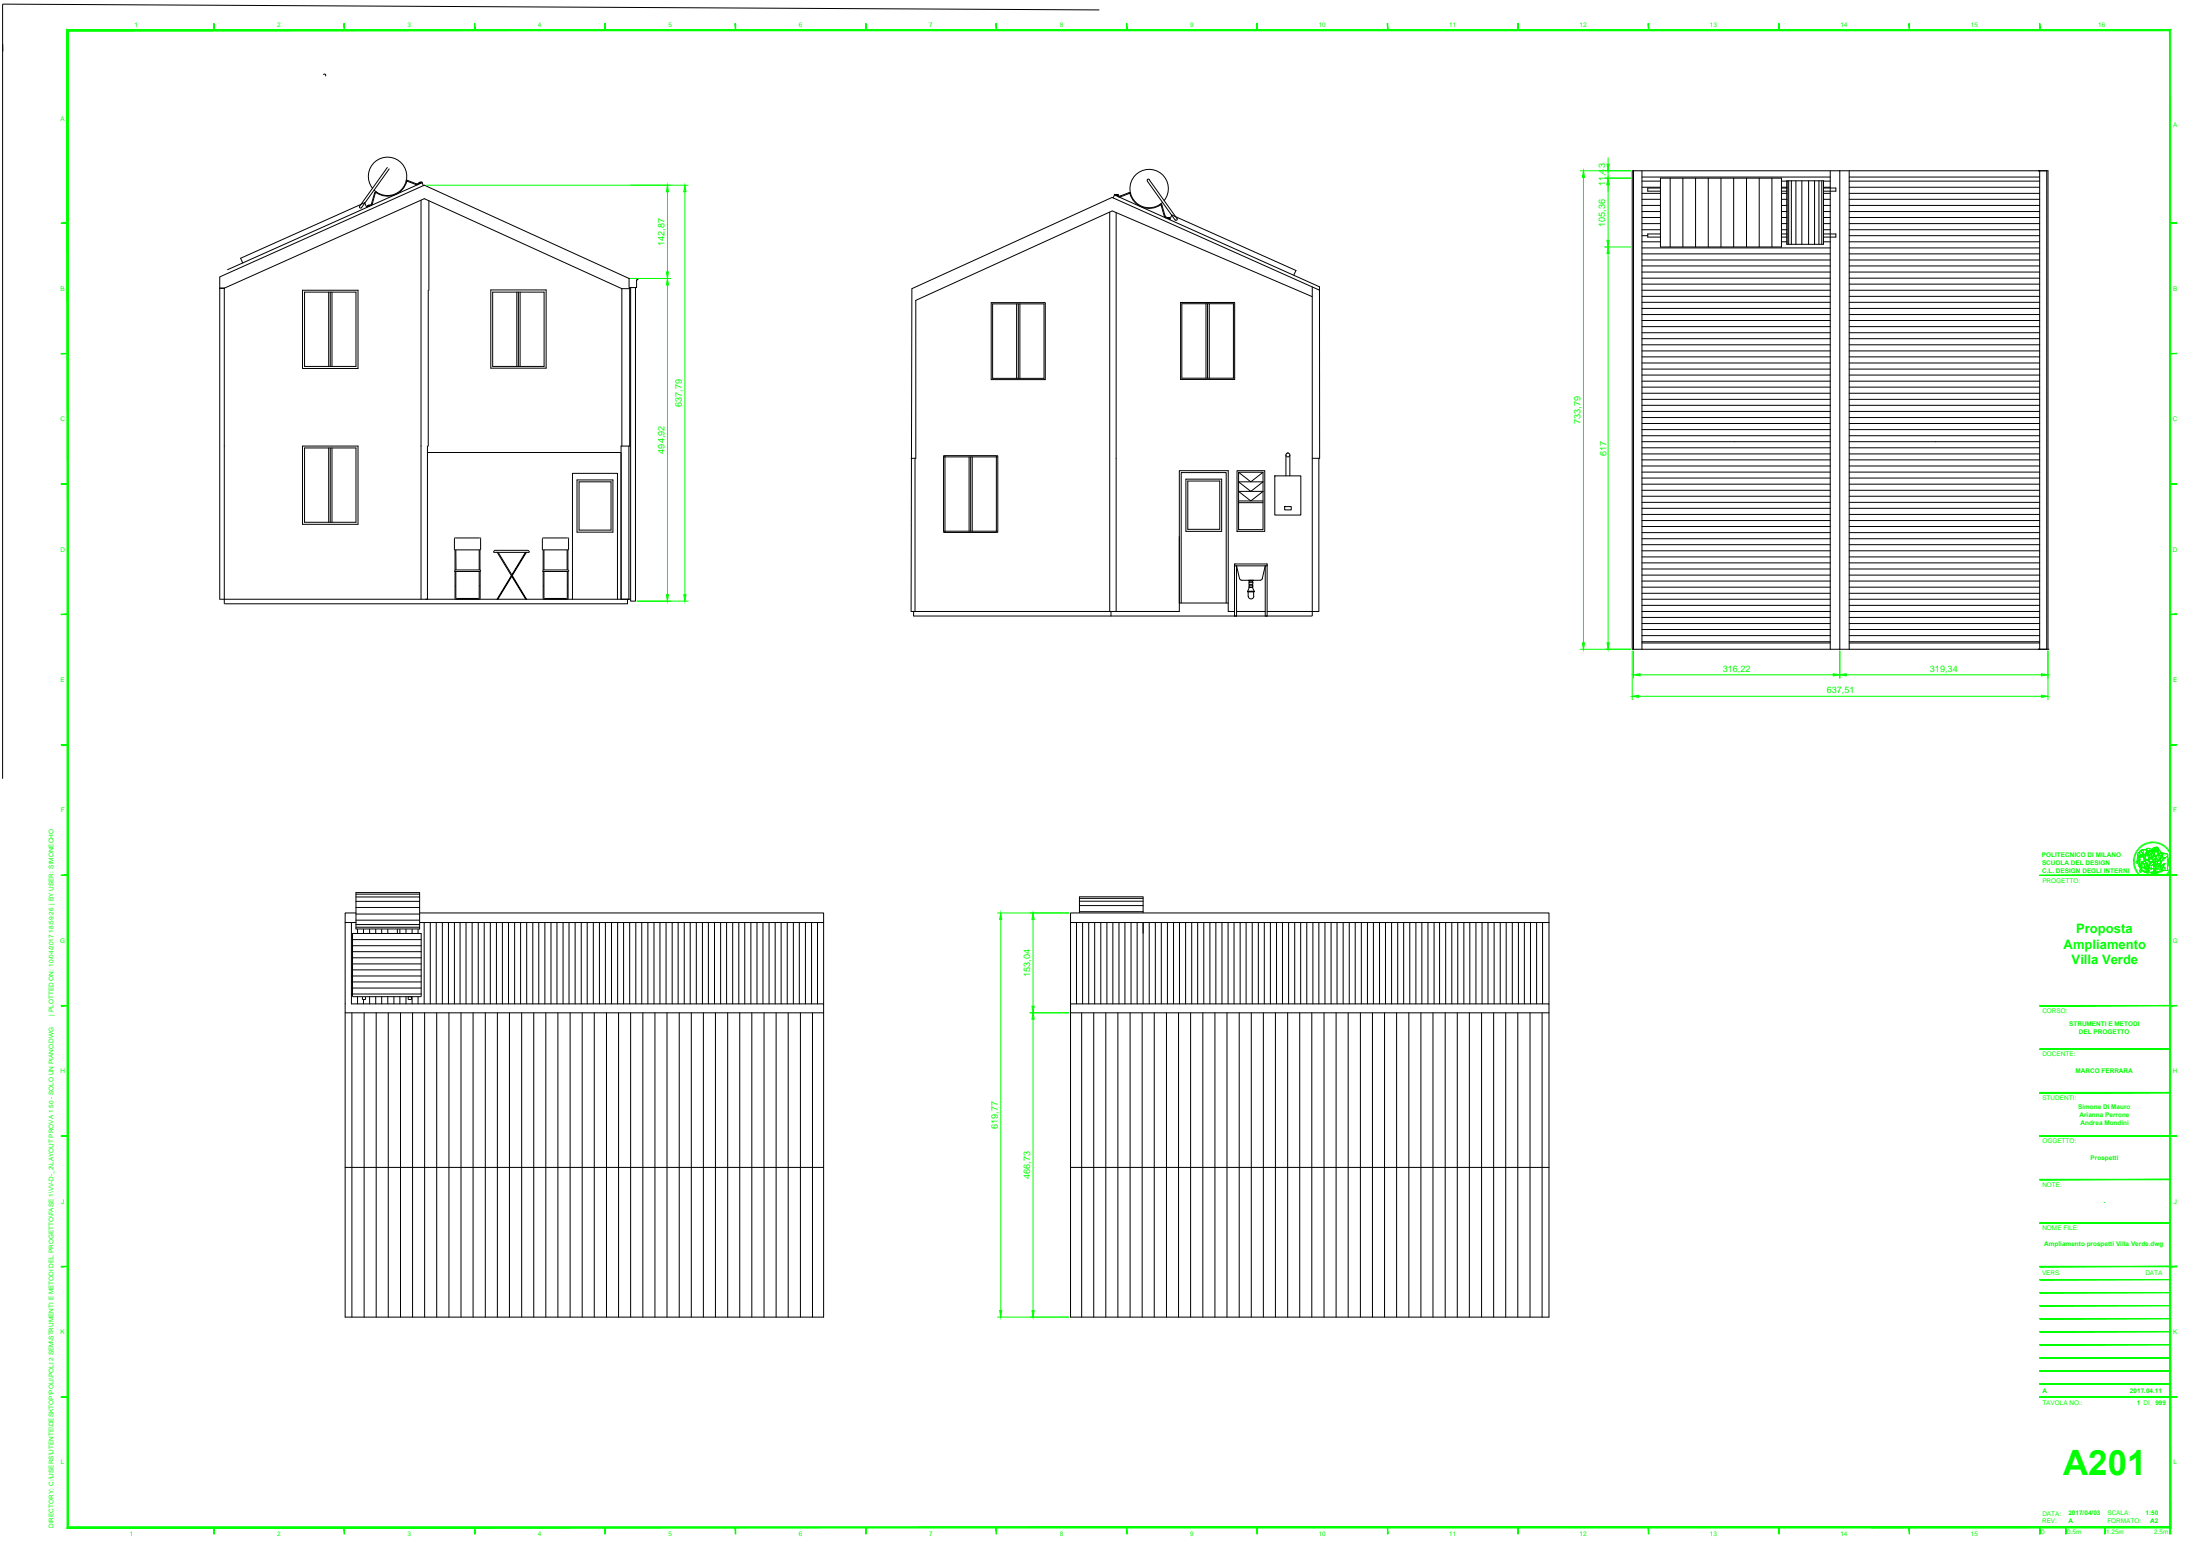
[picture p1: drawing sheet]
<svg xmlns="http://www.w3.org/2000/svg" width="594mm" height="420mm" viewBox="0 0 594 420" stroke-linecap="round" stroke-linejoin="round" font-family="sans-serif">
<!-- layer: G-ANNO-LOGO -->
<g fill="none" stroke="#0f0" stroke-width=".27">
<path d="M576 232.6h.5M576 232.3l.5 .1M576 232.1h.5M576.1 231.8l.4 .1M576.1 231.6l.5 .1M576.1 231.4l.5 .1M576.2 231.1l.5 .1M576.3 230.9l.4 .1M576.4 230.6l.4 .2M576.5 230.4l.4 .2M576.5 232.8h-.5M576.5 233.1h-.5"/>
<path d="M576.5 233.3l-.5 .1M576.5 233.5l-.4 .1M576.6 230.2l.4 .2M576.6 233.7l-.5 .1M576.7 233.9l-.5 .2M576.7 230l.4 .2M576.7 234.2l-.4 .1M576.8 234.4l-.4 .1M576.8 229.7l.4 .3M576.9 234.6l-.5 .2M576.9 233.1l.3 .1M576.9 229.5l.4 .3"/>
<path d="M577 234.8l-.4 .2M577 233h.1M577 233l-.1 .1M577.1 235l-.4 .3M577.1 229.3l.4 .3M577.2 231.7h.1M577.2 231.7l-.1 .6-.4 .5 .2 .3M577.2 233.1v.1M577.2 235.2l-.4 .3M577.2 233.2l.3 .1M577.2 230.8l.1 .1M577.2 233.1h.1"/>
<path d="M577.3 229.1l.3 .3M577.3 233l-.1 .1M577.3 230.9l.1 .3M577.3 230.9l.7 .1M577.3 230.9h.1M577.3 235.4l-.4 .3M577.4 231.9l-.2 1.2M577.4 231.2l-.2 .5M577.4 231.9l-.1 1.1M577.4 231.2l.1 .1M577.4 229l.4 .2M577.5 231.3h.1"/>
<path d="M577.5 231.3l-.5 1.7M577.5 233.3h.2M577.5 235.6l-.4 .3M577.6 231.3l-.2 .6M577.6 231.3h.1M577.6 228.7l.3 .4M577.6 235.8l-.4 .3M577.6 231.3l.3 .1M577.7 233.3l-.3 .5 .2 .1 .2-.1M577.7 233.3h.1M577.8 233.1v.2M577.8 230.1l-.6 .5v.2"/>
<path d="M577.8 230.1h.1M577.8 230.1a.71 .71 0 0 0 .8 .8M577.8 233v.3h-.3M577.8 233.8h.1M577.8 235.9l-.4 .4M577.8 232.9v.2M577.8 233.8l.1 .3M577.8 228.6l.3 .4M577.8 232.9v.1M577.8 232.5v.4M577.8 233.3l.3 .1M577.8 233.3h.1"/>
<path d="M577.8 232.5v.8M577.9 234.1l.3 .2 .9-.1M577.9 234.1l.1 .4M577.9 234.1h.1M577.9 231.4l-.1 1.1M577.9 231.4h.1M577.9 236.1l-.3 .3M578 228.4l.3 .4M578 234.5l-.2 .7 .2 .4 .1-.3M578 234.5h.1M578 234.5l.6 .5 .9 .4M578 235.3h.1"/>
<path d="M578.1 236.3l-.3 .3M578.1 233.4h.1M578.1 233.5l.2 .2M578.1 233.5h.1M578.1 233.4l.1 .1M578.2 228.3l.3 .4M578.3 233.7l-.5 .1M578.3 233.7h.1M578.3 233.7l.3 .3M578.3 236.4l-.3 .4M578.4 233.1h.1M578.4 233.1l-.2 .4"/>
<path d="M578.4 228.1l.2 .4M578.4 236.5l-.3 .4M578.5 235.1l.9 .5M578.5 235.1l-.2-.1-.3 .3M578.5 233l.1 .1M578.6 233.1h-.2M578.6 233.1l.5 .4M578.6 233.1h.1M578.6 228l.3 .4M578.6 230.9l-.3 .3-.3-.2M578.6 230.9h.1M578.6 236.7l-.3 .4"/>
<path d="M578.7 230.9v.4M578.7 230.9h.1M578.7 230.8v.1M578.7 231.3l.4 .8v.4M578.7 230.3v.5M578.7 231.3l-.8 .1M578.7 231.3h.1M578.8 231.6h.1M578.8 231.6l.2 1M578.8 227.9l.3 .4M578.8 236.8l-.2 .4M579 229.6l-.3 .7"/>
<path d="M579 227.8l.2 .4M579 236.9l-.2 .4M579.1 234.2l.1 .4M579.1 234.2h.1M579.1 233.5h.1M579.1 232.5l-.5 .1a.29 .29 0 0 0-.3 .2 .29 .29 0 0 0 .1 .3M579.1 232.5h.1M579.1 233.5v.7M579.1 230.8h.1M579.1 229.4a1.29 1.29 0 0 0-1.3 .7M579.2 229.4a.55 .55 0 0 0-.8 .2 .55 .55 0 0 0 .2 .7h.1M579.2 229.4l.2 .1"/>
<path d="M579.2 234.6l.1 .3M579.2 229.4h.1M579.2 237l-.2 .5M579.3 227.6l.1 .5M579.4 230.7v.2M579.4 230.9l.6 .2M579.4 230.7l-.3 .1M579.4 234.9h-.1M579.4 229.5h.1M579.4 232.3h.1M579.4 232.9l.5 .4-.3 .4M579.4 232.9l-.3 .6"/>
<path d="M579.4 232.9h.1M579.4 237.1l-.2 .4M579.4 232.3v.3l-.3-.1M579.4 229.5l.3 .2M579.5 234.8h.1M579.5 227.6l.2 .4M579.5 234.8l.1 .2M579.5 234.8l-.2 .1M579.5 235.4h.1M579.5 235.4l.3 .2M579.5 230.6l-.1 .1M579.6 229.3l-.2 .2"/>
<path d="M579.6 234.6h.1M579.6 229.3h.1M579.6 234.6l.1 .2M579.6 234.6l.1 .4M579.6 230.1h.1M579.6 233.7l-.2 .5 .4 .3M579.6 230.1a1.37 1.37 0 0 0 .2 2.1M579.6 233.7l.3 .1M579.6 235h.1M579.7 229.7h.1M579.7 229.7l-.1 .4M579.7 233.7l.2 .1"/>
<path d="M579.7 233.7h.1M579.7 229.7l.2 .1M579.7 237.2l-.2 .5M579.7 234.8l.1 .1M579.7 234.8v.1M579.7 227.5l.2 .4M579.7 234.9h.1M579.8 229.2l-.2 .1M579.8 232.2l-.4 .1M579.8 232.2h.1M579.8 232.2l.4 .1M579.8 234.5h.1"/>
<path d="M579.8 234.5l.1 .3-.2-.2 .1 .3M579.9 230.5l-.4 .1M579.9 230.5h.1M579.9 230.5l.2 .2M579.9 233.8h.1M579.9 233.8l.3 1.2M579.9 237.3l-.2 .5M579.9 229.8h.2M580 231.1h.1M580 230.3h.1M580 230.3l-.1 .2M580 232.8l-.6 .1"/>
<path d="M580 230.3l-.2 .1M580 227.4l.1 .5M580 230.1h.1M580 230.1v.2M580 230.1h-.4M580.1 230.7l-.3 .1 .2 .3M580.1 230.7h.4l-.2 .1-.1 .4-.2-.1M580.1 230.7h.1M580.1 232.6l.5 .3M580.1 237.3l-.1 .5M580.1 232.3h.1M580.2 230.7h.1"/>
<path d="M580.2 230.7l-.2 .1M580.2 234.2l.6 .5M580.2 232.3l.1 .2M580.2 229.1l-.4 .1M580.2 229.1l.4 .1M580.2 229.8h-.1M580.2 232.4l.1 .1M580.2 232.9l.1 .7M580.2 232.3h.1M580.2 235l-.3 .4h-.4M580.2 235h.1a.45 .45 0 0 1-.1 .7 .45 .45 0 0 1-.6-.1h-.2M580.2 235h.1"/>
<path d="M580.2 234.2h.1M580.2 232.1v.2M580.2 232.1h.1M580.2 232.4l.3 .4M580.2 229.7l-.1 .1M580.2 227.3l.1 .5M580.3 233.6h.1M580.3 233.6l-.4 .2M580.3 237.4l-.1 .5M580.3 232.5l.2 .2M580.4 232.6l.1 .1M580.4 230v.1"/>
<path d="M580.4 229.6l-.2 .2M580.4 229.6l-.2 .1M580.4 232l-.2 .4M580.4 232l-.2 .1M580.4 229.8h.1M580.5 231.4l.9 .1M580.5 233.8l-.3 .4M580.5 233.8h.1M580.5 231.4l.1 .1M580.5 229.5h.1M580.5 229.5l-.1 .1M580.5 233.7v.7"/>
<path d="M580.5 231.4l-.3 .3-.1 .6M580.5 233.8l-.4 .5M580.5 227.3v.5M580.5 231.4l-.4 .9M580.5 229.8h.1M580.5 229.5l.2 .1M580.5 231.2v.2M580.5 231.2h.1M580.5 230l-.2 .2-.3-.1M580.5 234.4h.1M580.5 230h.1M580.5 237.5l-.1 .4"/>
<path d="M580.5 232.7v.1M580.5 232.8h.1M580.5 232.8l.1 .2M580.5 233.4v.4M580.5 232.8l.1 .1M580.5 231.1v.1M580.6 233l-.1 .8M580.6 232.9l.5 .1M580.6 231.5h.4M580.6 230.9l-.1 .2M580.6 229.2l.2 .1M580.6 231.1l-.1 .3"/>
<path d="M580.6 229.6h.1M580.6 232.8l.1 .2M580.6 233v.1M580.6 233.1h.1M580.6 233.1l-.3 .5M580.7 233l.3 .1M580.7 229.6h.1M580.7 229.6l-.2 .4M580.7 233h.3M580.7 227.3l.1 .4M580.8 237.5l-.1 .5M580.8 234.7h.1"/>
<path d="M580.8 235.6h.1M580.8 230.5l-.2 .4M580.8 229.3l.1 .3M580.8 235.6l.8 .2M580.8 235.6v.2l.8 .2M580.8 232.8h-.3M580.9 229.6h-.2M580.9 232.7l-.4 .1M580.9 229.9h.1M580.9 229.9l.2 .2M581 230.4v1.1M581 230.4l.3 .1"/>
<path d="M581 229.8l-.3 .1h.2M581 230.4l-.2 .1M581 227.2v.5M581 237.5l-.1 .5M581 229.8h.1M581 231.5h.4M581 229.8h.2M581 231.5l.1-.3-.1 .3M581 231.1h.4M581 232.6l-.1 .1M581 232.9h.1M581.1 231.9l.2 .1"/>
<path d="M581.1 233.5l-.3 1.2M581.1 231.9l-.7 .1M581.1 230.1h.2M581.1 230.3l-.1 .1M581.1 232.7h.1M581.1 232.9l-.1 .2M581.1 232.8l.1 .1M581.2 229.5h.1M581.2 232.9l-.2 .1M581.2 229.8h.1M581.2 230.6h.1M581.2 232.5l-.7 .3"/>
<path d="M581.2 229.5l-.2 .3M581.2 230.6h-.1M581.2 230.3h-.1M581.2 232.5l-.2 .1M581.2 227.2v.5M581.2 232.5l.1 .1M581.2 237.5v.5M581.3 232l.3 .4M581.3 229.5l.3 .4M581.3 229.8h.1M581.3 230.3l.1 .1M581.3 232h.1"/>
<path d="M581.3 232l-.7-.1-.4 .4M581.3 230.3h-.2M581.3 229.8v.1M581.3 232l.3 .3M581.3 233.4v.2M581.3 233.4h.1M581.3 230.5h.1M581.3 230.5l.2 .1M581.3 231.5v.5M581.3 232.6l-.1 .3M581.3 233.6h.3M581.3 230.5l.2 .2"/>
<path d="M581.4 229.8h.1M581.4 229.8v.2M581.4 230l-.1 .1M581.4 230h.1M581.4 230.4l.1 .1M581.4 230.4l.2 .2M581.4 230.5v.1M581.4 237.5v.5M581.4 231.1h.1M581.5 229l-.3 .5M581.5 230.5l.1 .1M581.5 231.1v.2"/>
<path d="M581.5 227.2v.5M581.5 230.6l.1 .3M581.5 230.6v.1M581.5 231.3l-.1 .2M581.5 230.8l-.1 .1M581.5 231.3l-.5 .2M581.5 230.7v.1M581.5 231.3h.1M581.5 230.7l.1 .2M581.5 230.7l-.1 .1M581.6 232.3l-.3 .3M581.6 234.5h.1"/>
<path d="M581.6 234.5l-.8 .2M581.6 232.4l-.4 .1M581.6 235.9h.1M581.6 234.5v.5M581.6 231l-.1 .3M581.6 230h-.2M581.6 231.3h.1M581.6 230.6l.1 .4M581.6 230.9v.1M581.6 235.8v.2M581.6 231l-.2 .1M581.6 230.7h.1"/>
<path d="M581.6 229.9h.1M581.6 233.4v.1M581.6 235.3h.1M581.6 233.6h.1M581.6 235.3l-.8 .3M581.6 235.3v.3v-.3M581.6 233.1h.1M581.6 233.1l-.1 .4-.2-.1M581.6 233.6v.3M581.6 235h.1M581.6 233.5v.1M581.6 229h-.1"/>
<path d="M581.6 229h.1M581.6 229h.4M581.6 237.5l.1 .5M581.6 235v.3M581.7 231l-.1 .3M581.7 231l.5 .2M581.7 233.8l-.1 .1M581.7 229.6l.1 .3M581.7 230.5l-.1 .2M581.7 229.8v.7M581.7 229.8h.1M581.7 229.8l-.1 .1"/>
<path d="M581.7 231h.1M581.7 227.2v.5M581.8 233.7l-.2 .8M581.8 233.4l-.2 .1M581.8 231.7l-.2 1M581.8 233.7l-.1 .1M581.8 231.2l.3 .1M581.9 233.4l-.1 .3M581.9 233.4h.1M581.9 232.6h.1M581.9 232.6l-.3 .2v.3M581.9 234.9l.1 .4"/>
<path d="M581.9 234.9l-.3 .4M581.9 237.5v.5M581.9 233h.1M581.9 233l-.3 .1M581.9 234.6l-.3 .4M581.9 233v.4M581.9 234.6h.1M581.9 231.8l-.3 .6M581.9 234.6l.1 .7M581.9 234.6l.2 .9-.2-.6M582 229l-.2 .3 .1 .8 .1-.4M582 229h.1"/>
<path d="M582 229h-.5M582 227.3l-.1 .4M582 235.3h.1M582 229.7h.1M582 234.3l-.1 .3M582 234.3v.3M582.1 229.7l.1 .2M582.1 237.5l.1 .4M582.1 231.3l.1 .4M582.1 231.5l.1 .2M582.2 231.2h.1M582.2 231.2v.3"/>
<path d="M582.2 231.5h.1M582.2 231.7v.1M582.2 231.7l.5 .5M582.2 229.5h.1M582.2 231.2l-.1 .1M582.2 232.6h.1M582.2 232.6l-.3 .4M582.2 235.2l-.6 .1M582.2 235.2l.8 .2M582.2 231.8h.1M582.2 231.8l-.2 .5 .2 .3M582.2 229.9h.1"/>
<path d="M582.2 229.8h.1M582.2 231.8l.5 .4M582.2 227.3v.5M582.3 229.7h.1M582.3 231.1l-.1 .1M582.3 229.7v.1M582.3 234.6l.4 .1M582.3 228.8l-.3 .2M582.3 228.8h.1M582.3 228.8l.5 .2M582.3 237.4l.2 .5M582.4 234.4l-.1 .2"/>
<path d="M582.4 229.2l-.2 .1-.2 .4M582.5 233.3l-.5 .7v.3M582.5 233.8l-.1 .6M582.5 233.3v.5M582.5 233.3h.1M582.5 233.2v.6M582.5 229.6h.1M582.5 227.3l-.1 .5M582.5 233.2h.1M582.5 233.2v.1M582.5 229.6v.1M582.6 229.8h.1"/>
<path d="M582.6 229.1l-.2 .1M582.6 229.8l-.4 .1M582.6 230.2h.1M582.6 229.1h.1M582.6 237.4l.1 .4M582.6 230.2l-.1 .1M582.6 229.8l-.1 .5M582.6 229.1v.1M582.6 230.2v.1M582.6 229.2l.1 .3M582.7 230.2h.1M582.7 230.2l.2 .4"/>
<path d="M582.7 230.2l.3 .4M582.7 227.4l-.1 .5M582.7 232.1v.1M582.7 231.9v.1M582.7 232.1l.1 .1M582.7 230.8h.1M582.7 232.5l-.5 .1M582.7 230.8v.1M582.7 232.5h.1M582.7 229.5l-.1 .3M582.8 232.5l-.3 .7M582.8 229.8l-.3 .5"/>
<path d="M582.8 229l.1 .2M582.8 232.5h.1M582.8 237.3l.1 .5M582.8 230.9h.3M582.8 230.9l-.5 .2M582.8 229.5h.1M582.8 229.5l.6 .5M582.8 234.6l-.1 .1M582.8 230.9l-.6 .2M582.8 232.2h.1M582.8 230.9h.1M582.8 229.7v.1"/>
<path d="M582.8 231.9h-.2M582.9 229.5l.5 .5M582.9 232.1h-.1M582.9 229.3l-.1 .4M582.9 229.2v.1M582.9 229.3l-.1 .2M582.9 230.9l.7 .2M582.9 230.9h.1M582.9 230.9h.3M583 230.6l-.3 .2M583 233.7l-.3 .5 .1 .4M583 233.7h.1"/>
<path d="M583 230.6h.1M583 227.5l-.2 .4M583 237.3l.2 .4M583 235.6l-1.4 .4M583 235.4v.2M583 235.4l-1.4 .4M583.1 233.1h.2M583.1 233.1h.1M583.1 233.1l-.6 .1M583.1 233.1l-.1 .6M583.1 230.9l.5 .3-.3 .6M583.1 232l-.4 .5"/>
<path d="M583.1 232h.1M583.1 232l-.3 .2M583.2 231.9h.1M583.2 231.9l-.1 .1M583.2 230.9l.1 .1M583.2 227.5l-.2 .5M583.2 237.2l.2 .4M583.3 231.8l-.3 .3h-.3M583.3 231v.2a.3 .3 0 0 1 0 .4 .3 .3 0 0 1-.4 0 .42 .42 0 0 0-.3-.7 .42 .42 0 0 0-.4 .6M583.3 231.7h.1M583.3 231.7l-.1 .2M583.3 231l.3 .3"/>
<path d="M583.3 231.8l-.1 .1M583.3 231.8h.1M583.3 231.1h.1M583.3 230.1l.2 .1M583.3 231.7l.2 .1-.1 1.3M583.3 231.7v.1M583.3 233.1h.1M583.3 233.2l-.3 1 .3 .8M583.3 234.1l.2 .3M583.4 233.1l-.1 .1M583.4 233.1h-.1M583.4 230l.1 .2"/>
<path d="M583.4 227.6l-.1 .5M583.4 237.1l.2 .4M583.5 234.5l-.2 .7 .2 .2a.26 .26 0 0 0 .3 0 .26 .26 0 0 0 0-.4M583.5 230.2h.1M583.5 230.2l.2 .2M583.6 233.9h.1M583.6 233.9l-.1 .6M583.6 231.1h.1M583.6 231.3l.7 .4M583.6 231.3l-.3 .4M583.6 231.3h.1M583.6 232.3l.1 .5"/>
<path d="M583.6 237l.2 .4M583.7 230.4l-.7 .2M583.7 230.4h.4M583.7 227.7l-.2 .4M583.8 235h1.7M583.8 235h.1M583.8 236.9l.3 .4M583.9 227.9l-.2 .4M583.9 231.7l-.6 .1M584 234.8l.4 .2M584 236.7l.3 .5M584.1 230.4h.1"/>
<path d="M584.1 230.4l-.5 .7M584.1 230.4h.2M584.1 230.4l-1.1 .2M584.1 227.9l-.3 .5M584.2 233.9l.6 .6M584.2 236.6l.3 .4M584.3 231.7a4.2 4.2 0 0 0-1 2.5l.3-.3M584.3 231.7h.1M584.3 230.4a.67 .67 0 0 0-.4 .8 .67 .67 0 0 0 .7 .5M584.3 230.4l.5 .2M584.3 230.4l.5 .2a.39 .39 0 0 1 .5 .1 .39 .39 0 0 1-.1 .5l-.6 .5M584.3 228.1l-.2 .4"/>
<path d="M584.4 233.2l-.6 1.8M584.4 233.2h.1M584.4 233.2l-.8 .7M584.4 236.5l.3 .4M584.4 231.8l-.2 .7M584.5 234.2l.2 .6 .3 .2M584.5 228.2l-.2 .4M584.6 236.4l.3 .3M584.6 231.7h-.3M584.6 231.7h.1M584.7 233.1l-.3 .1M584.7 230.8l-.2 .1"/>
<path d="M584.7 228.4l-.3 .3M584.7 236.2l.4 .3M584.8 230.6h.1M584.8 230.6a.36 .36 0 0 1 .5 0 .36 .36 0 0 1 0 .5M584.9 228.5l-.3 .4M584.9 236l.3 .4M585.1 235.9l.3 .3M585.1 228.7l-.3 .4M585.2 235.7l.4 .3M585.3 231.1l.2 2a1.81 1.81 0 0 0 0 1.9M585.3 231.1l.2 1.7-.2 1.4M585.3 231.9v2.3"/>
<path d="M585.3 228.9l-.4 .3M585.3 234.2l.2 .8M585.4 235.5l.4 .3M585.5 229.1l-.4 .3M585.5 235.3l.4 .3M585.6 229.3l-.4 .3M585.6 235.1l.4 .2M585.7 234.9l.4 .2M585.8 229.5l-.4 .3M585.8 234.7l.5 .2M585.9 229.7l-.4 .2M585.9 234.5l.4 .2"/>
<path d="M586 234.3l.5 .2M586 229.9l-.4 .2M586.1 234.1l.4 .1M586.1 233.9l.5 .1M586.2 230.1l-.4 .2M586.2 233.6l.4 .1M586.2 233.4l.5 .1M586.3 230.3l-.5 .3M586.3 233.2h.4M586.3 232.8h.5M586.3 232.6h.5M586.3 232.3h.5"/>
<path d="M586.3 232.9l.5 .1M586.4 230.6l-.5 .1M586.5 230.8l-.5 .2M586.6 231l-.5 .2M586.6 231.3l-.5 .1M586.7 231.5l-.5 .1M586.7 232l-.4 .1M586.7 231.8h-.4"/>
</g>
<!-- layer: G-ANNO-TTLB -->
<g fill="#fff" stroke="#fff" stroke-width=".27">
<path d="M568.4 236.4l21.7 3-4.1-3zM568.4 236.4l21.7 3h-21.7z"/>
<path d="M586 226.1h4.1l-4.1 10.3zM590.1 226.1l-4.1 10.3 4.1 3z"/>
</g>
<path d="M568.4 236.4h17.6v-10.3h4.1v13.3h-21.7z" fill="none" stroke="#fff" stroke-width=".27"/>
<g fill="#0f0" stroke="#0f0" stroke-width=".27">
<path d="M586 377.3l1.8-.1zM586 377.2h1.8z"/>
<path d="M550.8 377.2h35.2zM550.8 377.3l35.2-.1z"/>
<path d="M550.8 377.2h35.2zM550.8 377.3l35.2-.1z"/>
<path d="M550.8 373.6h35.2zM550.8 373.7l35.2-.1z"/>
<path d="M550.8 370.1h35.2zM550.8 370.2l35.2-.1z"/>
<path d="M550.8 366.6h35.2zM550.8 366.7l35.2-.1z"/>
<path d="M550.8 363.1h35.2zM550.8 363.1h35.2z"/>
<path d="M550.8 359.6h35.2zM550.8 359.6h35.2z"/>
<path d="M550.8 356h35.2zM550.8 356.1l35.2-.1z"/>
<path d="M550.8 352.5h35.2zM550.8 352.6l35.2-.1z"/>
<path d="M550.8 349h35.2zM550.8 349.1l35.2-.1z"/>
<path d="M550.8 283.4l35.2-.2zM550.8 283.2h35.2z"/>
<path d="M550.8 295.1l35.2-.1zM550.8 295h35.2z"/>
<path d="M550.8 295h35.2zM550.8 295.1l35.2-.1z"/>
<path d="M550.8 306.7h35.2zM550.8 306.8l35.2-.1z"/>
<path d="M550.8 236.4l35.2-.1zM550.8 236.3h35.2z"/>
<path d="M550.8 306.7h35.2zM550.8 306.8l35.2-.1z"/>
<path d="M550.8 318.4h35.2zM550.8 318.6l35.2-.2z"/>
<path d="M550.8 306.7h35.2zM550.8 306.8l35.2-.1z"/>
<path d="M550.8 306.7h35.2zM550.8 306.8l35.2-.1z"/>
<path d="M550.8 271.6l35.2-.1zM550.8 271.5h35.2z"/>
<path d="M550.8 330.2h35.2zM550.8 330.3l35.2-.1z"/>
<path d="M550.8 330.2h35.2zM550.8 330.3l35.2-.1z"/>
<path d="M550.8 345.5h35.2zM550.8 345.6l35.2-.1z"/>
<path d="M550.8 341.9h35.2zM550.8 342.1l35.2-.2z"/>
<path d="M586 377.3l1.8-.1zM586 377.2h1.8z"/>
<path d="M586 342.1l1.8-.2zM586 341.9h1.8z"/>
<path d="M586 377.3l1.8-.1zM586 377.2h1.8z"/>
<path d="M304.2 6.4l.1 1.7zM304.2 6.4l.1 1.7z"/>
<path d="M18.1 8l.4 404.3v-404zM18.1 8l.4 404.3-.4 .3zM18.1 412.6l567.7-.3h-567.3zM18.1 412.6l567.7-.3 .4 .3zM585.8 8.3v404l.4 .3zM585.8 8.3l.4-.3v404.6zM18.5 8.3h567.3l.4-.3zM18.1 8h568.1l-567.7 .3z"/>
<path d="M269 6.4l.1 1.7zM269 6.4l.1 1.7z"/>
<path d="M339.4 6.4l.1 1.7zM339.4 6.4l.1 1.7z"/>
<path d="M374.6 6.4l.2 1.7zM374.6 6.4l.2 1.7z"/>
<path d="M409.9 6.4l.1 1.7zM409.9 6.4l.1 1.7z"/>
<path d="M445.1 6.4l.1 1.7zM445.1 6.4l.1 1.7z"/>
<path d="M480.3 6.4l.1 1.7zM480.3 6.4l.1 1.7z"/>
<path d="M515.5 6.4l.1 1.7zM515.5 6.4l.1 1.7z"/>
<path d="M550.7 6.4l.2 1.7zM550.7 6.4l.2 1.7z"/>
<path d="M16.5 201.2l1.8-.1zM16.5 201.1h1.8z"/>
<path d="M16.5 166l1.8-.2zM16.5 165.8h1.8z"/>
<path d="M16.5 130.7l1.8-.1zM16.5 130.6h1.8z"/>
<path d="M16.5 95.5l1.8-.1zM16.5 95.4h1.8z"/>
<path d="M16.5 60.3l1.8-.1zM16.5 60.2h1.8z"/>
<path d="M16.5 271.6l1.8-.1zM16.5 271.5h1.8z"/>
<path d="M16.5 306.8l1.8-.1zM16.5 306.7h1.8z"/>
<path d="M16.5 342.1l1.8-.2zM16.5 341.9h1.8z"/>
<path d="M16.5 377.3l1.8-.1zM16.5 377.2h1.8z"/>
<path d="M16.5 236.4l1.8-.1zM16.5 236.3h1.8z"/>
<path d="M233.8 6.4l.1 1.7zM233.8 6.4l.1 1.7z"/>
<path d="M198.5 6.4l.2 1.7zM198.5 6.4l.2 1.7z"/>
<path d="M163.4 6.4v1.7zM163.4 6.4v1.7z"/>
<path d="M128.1 6.4l.2 1.7zM128.1 6.4l.2 1.7z"/>
<path d="M92.9 6.4l.1 1.7zM92.9 6.4l.1 1.7z"/>
<path d="M57.7 6.4l.1 1.7zM57.7 6.4l.1 1.7z"/>
<path d="M.7 12v1.8zM.7 12v1.8z"/>
<path d="M505.4 412.4h42.2zM505.4 412.5l42.2-.1z"/>
<path d="M586 201.2l1.8-.1zM586 201.1h1.8z"/>
<path d="M586 166l1.8-.2zM586 165.8h1.8z"/>
<path d="M586 130.7l1.8-.1zM586 130.6h1.8z"/>
<path d="M586 95.5l1.8-.1zM586 95.4h1.8z"/>
<path d="M586 60.3l1.8-.1zM586 60.2h1.8z"/>
<path d="M586 271.6l1.8-.1zM586 271.5h1.8z"/>
<path d="M586 306.8l1.8-.1zM586 306.7h1.8z"/>
<path d="M586 342.1l1.8-.2zM586 341.9h1.8z"/>
<path d="M586 377.3l1.8-.1zM586 377.2h1.8z"/>
<path d="M586 236.4l1.8-.1zM586 236.3h1.8z"/>
<path d="M304.2 412.4l.1 1.8zM304.2 412.4l.1 1.8z"/>
<path d="M269 412.4l.1 1.8zM269 412.4l.1 1.8z"/>
<path d="M339.4 412.4l.1 1.8zM339.4 412.4l.1 1.8z"/>
<path d="M374.6 412.4l.2 1.8zM374.6 412.4l.2 1.8z"/>
<path d="M409.9 412.4l.1 1.8zM409.9 412.4l.1 1.8z"/>
<path d="M445.1 412.4l.1 1.8zM445.1 412.4l.1 1.8z"/>
<path d="M480.3 412.4l.1 1.8zM480.3 412.4l.1 1.8z"/>
<path d="M515.5 412.4l.1 1.8zM515.5 412.4l.1 1.8z"/>
<path d="M233.8 412.4l.1 1.8zM233.8 412.4l.1 1.8z"/>
<path d="M198.5 412.4l.2 1.8zM198.5 412.4l.2 1.8z"/>
<path d="M163.4 412.4v1.8zM163.4 412.4v1.8z"/>
<path d="M128.1 412.4l.2 1.8zM128.1 412.4l.2 1.8z"/>
<path d="M92.9 412.4l.1 1.8zM92.9 412.4l.1 1.8z"/>
<path d="M57.7 412.4l.1 1.8zM57.7 412.4l.1 1.8z"/>
<path d="M550.7 412.4l.2 1.8zM550.7 412.4l.2 1.8z"/>
<path d="M550.7 412.4l.2 1.8zM550.7 412.4l.2 1.8z"/>
<path d="M557.8 412.4l.1 1.8zM557.8 412.4l.1 1.8z"/>
<path d="M568.4 412.4l.1 1.8zM568.4 412.4l.1 1.8z"/>
<path d="M585.8 412.4l.4 1.8v-1.8zM585.8 412.4l.4 1.8h-.4z"/>
</g>
<!-- layer: 0 -->
<g fill="none" stroke="#000" stroke-width=".27">
<path d="M296.9 2.7l-296.2-1.6v209.2M299.7 57.2v107.9M300.3 57l54.1 23.1M440.8 46.1v129.2M59.3 74.8v87M246.2 77.9l-.2 87.2M267.7 81.7h14.6v20.8h-14.6zM318.8 81.7h14.6v20.8h-14.6zM115.4 122.2h52.3v39.6M254.8 123h14.6v20.8h-14.6zM255.2 123v.4h-.4M269.1 123v.4h.3"/>
<path d="M122.9 154.3v7.3l.2 .2M122.9 148.5v5.4h6.7v-5.4M122.9 158.2h.2M123 145.3h6.5M123 145.2l-.3 .3v3h7.1v-2.9M123.1 148.5v5.4M123.1 154.3v7.1M129.4 154.3v7.3h-6.1M129.4 148.5v5.4M129.4 158.2h.3M129.5 145.2l.3 .3M129.6 153.9l.2 .4h-7l.1-.4"/>
<path d="M129.7 154.3v7.3l-.2 .2M133.6 148.6h9l.3 .5-9.6 .1 .3-.6M134.4 149.2h-.1l3.8 6.2M134.5 149.2l3.7 6M138.3 155.4l3.9 6.4h-.2l-3.8-6.2M141.9 149.2l-7.7 12.6h.2l7.7-12.6h-.1M146.5 145.5v3h7v-2.9M146.5 154.3h7M146.7 154.3v7.3l.2 .2M146.7 158.2h.2M146.7 148.5v5.4M146.7 153.9l-.2 .4"/>
<path d="M146.8 145.3h6.5M146.8 145.2l-.3 .3M146.9 154.3v7.2l6.1 .1 .2-.2M146.9 148.5v5.4M153.1 148.5v5.4M153.2 158.2h.2M153.2 154.3v7.1M153.3 145.2l.3 .3M153.4 148.5v5.4h-6.7M153.4 154.3v7.3M153.4 153.9l.2 .4M254.8 143.4h.4v.4"/>
<path d="M269.4 143.4h-.3v.4M60.6 161.8v1.2h108.8M114.9 161.8h55.4M123.1 161.4l.2 .2M153.4 161.6l-.2 .2M354.4 165.1v1.2h-107.7M95.2 252.1h18.5v17h-18.5zM291.5 242.2v4.3M308.7 242.2v4.3M97.9 269.1v.8h.8v-.8M110.2 269.1v.8h.9v-.8"/>
<circle cx="138.2" cy="155.4" r=".02"/>
</g>
<!-- layer: A-ANNO-SYMB -->
<g fill="none" stroke="#000" stroke-width=".27">
<path d="M300.3 57l-53 24.1v42.7M59.3 74.8l55.3-24.8 55.3 25.2M169.9 75.2h2.3v.3h-.3v2.2h-2zM170 77.7v42.8M246.2 77.9l54.1-24.6 56 25.1M354.4 77.5v87.6h1.7v-41.3M356.3 77.4v46.4M167.7 120.5v41.3h2.1v-41.3M167.9 120.5v-42.6l-53.3-24.2-54 24.1v84h-1.3M247.1 123.8v41.3h-1.1M93.2 271.1v84.6M94.9 271.1h127.5v84.6"/>
<path d="M289.1 355.7v-84.6h129.2v84.6"/>
<circle cx="347.8" cy="122.8" r=".53"/>
</g>
<!-- layer: A-ELEV-MBE1 -->
<g fill="none" stroke="#000" stroke-width=".27">
<path d="M113.7 54.1v107.7M115.8 54.2v24.2M301.4 57.5v107.6M440.8 46.1h112.2v129.2M441.1 46.1v129.2M443.4 46.1v129.2M443.4 47.8h50.8M448.4 48.1h32.7v18.6h-32.7zM448.4 50.8h-3.4v.8h3.4M451 48.1v18.6M454.4 48.1v18.6M457.9 48.1v18.6"/>
<path d="M461.3 48.1v18.6M464.7 48.1v18.6M468.2 48.1v18.6M471.6 48.1v18.6M475.1 48.1v18.6M478.5 48.1v18.6M481.1 50.8h1.4M481.1 51.6h1.4M482.5 48.8h9.9v17.2h-9.9zM483 48.8v17.2M483.7 48.8v17.2M485 48.8v17.2"/>
<path d="M486.6 48.8v17.2M488.4 48.8v17.2M490 48.8v17.2M491.2 48.8v17.2M491.9 48.8v17.2M492.4 50.8h3.4v.8h-3.4M494.2 46.1v129.2M496.8 46.1v129.2M499.3 47.8h51.5M499.3 46.1v129.2M550.4 46.1h.1M550.8 46.1v129.2"/>
<path d="M552.7 46.1v129.2M59.3 77.8h1.3M81.7 78.4h15v21.1h-15zM82.2 78.9h13.9v20h-13.9zM88.8 78.9v20M89.2 78.9v20M89.6 78.9v20M115.6 78.4v42.1M132.5 78.3h15v21.1h-15zM133 78.9h13.9v20h-13.9zM139.6 78.9v20M140 78.9v20"/>
<path d="M140.4 78.9v20M167.9 77.9h2.1M448.4 63.2h-3.4v.8h3.4M481.1 64h1.4M481.1 63.2h1.4M492.4 63.2h3.4v.8h-3.4M268 82.1h13.9v20.1h-13.9zM274.5 82.1v20.1M275 82.1v20.1M275.4 82.1v20.1M319.1 82h14v20.1h-14zM325.7 82v20.1"/>
<path d="M326.1 82v20.1M326.5 82v20.1M81.7 120.5h15v21.1h-15zM82.2 121h13.9v20h-13.9zM88.8 121v20M89.2 121v20M89.6 121v20M115.4 120.5v41.3h-54.8M155.8 129.6h9.7v14.1h-9.7zM156.4 130.1h8.6v13h-8.6zM167.7 120.5h2.3M246 123.8h1.3"/>
<path d="M255.2 123.4h13.9v20h-13.9zM261.7 123.4v20M262.1 123.4v20M262.5 123.4v20M320.2 129.4h9.7v14.1h-9.7zM320.7 129.9h8.7v13h-8.7zM334 127.1h7.5v16.4h-7.5zM334.5 127.5h6.6v15.5h-6.6zM334.5 135.3h6.6M334.5 135.7h6.6M344.2 128.5h7.1v10.6h-7.1zM346.9 136.8h1.8v.9h-1.8z"/>
<path d="M347.2 122.9v5.6M348.3 122.9v5.6M354.4 123.8h1.9M318.5 144.9v20.2h-71.4M154.6 161.8v-34h12.1v34M169.4 161.8v1.2M246.7 165.1v1.2M300 165.1v1.2M319 162.8v-35.2h12.1v35.2M331.7 162.8h-13.2v-35.7h13.2v38h1.7M333.9 165.1h7.8M342.2 165.1h12.2"/>
<path d="M440.8 175.3h112.2M443.4 173.6h50.8M499.3 173.6h51.5M550.4 175.3h.1M553 175.3h.1M96.1 241h17.2v9.8h-17.2zM96.1 250.4h17.2M96.1 249.7h17.2M96.1 248.5h17.2M96.1 246.8h17.2M96.1 241.4h17.2M96.1 242.2h17.2"/>
<path d="M96.1 243.4h17.2M96.1 245h17.2M291.5 243.3h17.2M291.5 242.2h17.2M291.5 242.6h17.2M291.5 244.5h17.2M291.5 246.2h17.2M308.7 249.1v2.9"/>
</g>
<!-- layer: A-ELEV-MBE2 -->
<g fill="none" stroke="#000" stroke-width=".27">
<path d="M87.4 20.1h.4l.1 .4M97.1 55.7l.1 .4h.4M99.3 55.6h.1M99.4 55.6h.1M99.4 55.5h.1M99.4 55.5v.1M99.5 55.4h.1M99.5 55.5h.1M99.5 55.5l.1 .1M99.6 55.6h.1M99.6 55.4h.1M99.6 55.4l-.3 .1"/>
<path d="M99.6 55.4v.1M99.6 55.5h.1M100.6 50.8a5.2 5.2 0 0 1 3.1-8.3 5.2 5.2 0 0 1 5.9 6.6 5.2 5.2 0 0 1-8.6 2.2M101.2 52.1l-.9 3-1.3 .8v.1l-.5-1.2-33.5 14.9 .6 1.3M101.3 52.1l-.8 3-.4 .4M101.7 51.9l-.5 .2M104.6 45.2l-7.5 10.5M105.1 45.6l-7.5 10.5M109.7 48.9l.3-.2 2.6 1 1.3-.5 .1 .1M112.9 49.8h-.6l-2.3-.8a6.8 6.8 0 0 1-3.5 3.6 5.9 5.9 0 0 1-5-.6l-.1 .1M113.2 49.3h.1M113.2 49.3v.1"/>
<path d="M113.2 49.4h.1M113.2 49.3l.1 .1M113.3 49.4h.1M113.4 49.2h.1M113.4 49.2v.1M113.4 49.3h.1M113.4 49.2l-.2 .1M113.4 49.2l.1 .1M113.5 49.3h.1M114 49.3l-52.5 23.5M114 49.3l.3 .8M300.9 52.6l55.4 24.8"/>
<path d="M300.9 52.6l-.3 .8M301.4 52.6h.1M301.5 52.6h.1M301.5 52.5l.2 .1M301.5 52.5l-.1 .1M301.5 52.5h.1M301.5 52.5v.1M301.6 52.7h.1M301.7 52.6h.1M301.7 52.7h.1M301.7 52.6v.1M301.7 52.6v.2"/>
<path d="M302 53.1h.6l2.4-.9a5.6 5.6 0 0 0 8.5 3.2l.9 3M304.8 52l-2.5 1-1.3-.5-.1 .1M304.8 52l.5 .2M309.8 48.9l7.5 10.5M310.3 48.5l7.5 10.5v.4h-.5M310.4 48.5l-.5-.1-.1 .5M313.3 55.2l.5 .2 .8 2.9M314.4 54.1a5.2 5.2 0 0 0-3.1-8.3 5.2 5.2 0 0 0-6 6.6 5.2 5.2 0 0 0 8.6 2.2M314.4 58.4l.4 .4M314.6 58.3l1.4 .9M315.3 58.9h.1M315.3 58.7v.1"/>
<path d="M315.4 58.7h.1M315.4 58.9h.1M315.4 58.7l.2 .1M315.4 58.8h.1M315.4 58.8v.1M315.5 58.9h.1M315.5 58.8h.1M315.5 58.8v.1M315.6 58.9h.1M315.6 58.9h-.1M315.9 59.3l.5-1.2 33.6 14.9-.6 1.3M170.3 77.7v84.6h1.3v-84.6"/>
<path d="M334.5 130.1h6.6M334.5 132.7h6.6M93.2 249.1h2.9M96.1 246.5h-2.9v24.6M113.3 246.5h109.1v24.6M113.3 249.1h109.1M289.1 249.1h129.2M93.2 273.5h129.2M289.1 271.1v-24.6h129.2v24.6M289.1 273.5h129.2M93.2 355.7h129.2M289.1 355.7h129.2"/>
</g>
<!-- layer: A-ELEV-IDEN -->
<path d="M334.5 127.5l3.3 2.6 3.3-2.6M334.5 130.1l3.3 2.6 3.3-2.6M334.5 132.7l3.3 2.6 3.3-2.6" fill="none" stroke="#000" stroke-width=".27"/>
<!-- layer: A-FURN -->
<g fill="none" stroke="#000" stroke-width=".27">
<path d="M333.4 152.4v13.9h.5v-13.5l.8 3.4 .5 .4M333.4 152.7l8.7 .1M333.5 152.3h8.6M333.5 152.2l-.1 .2M335.2 156.7h5.1M336.9 159.7h1.8v.1h-1.8zM337 159.8l.1 1.2a.74 .74 0 0 0 .7 .7 .74 .74 0 0 0 .8-.7l-.1-1.2M337.1 156.7l1.3 .1zM337.2 156.8h1.2M337.3 157.2h1v.6h-1zM337.3 158.2h1v.4h-1zM337.3 158.6l-.3 1.1"/>
<path d="M337.3 156.9v.3M337.3 157.8v.4M337.3 158.6h.1M337.3 158.6h.9M338.2 158.6l.4 1.1M338.2 156.9v.3M338.2 157.8v.4M338.2 158.6h.1M340.9 156.2l-.5 .4M342.1 152.2l.1 .2M342.2 152.4v13.9h-.5v-13.5l-.8 3.4M342.2 152.7l-.1 .1"/>
</g>
<!-- layer: A-FLOR-PATT -->
<g fill="none" stroke="#000" stroke-width=".27">
<path d="M443.4 48.9h5M443.4 50.6h5M443.4 52.2h5M443.4 53.8h5M443.4 55.5h5M443.4 57.1h5M443.4 58.7h5M481.1 48.9h1.4M481.1 50.6h1.4M481.1 52.2h1.4M481.1 53.8h1.4M481.1 55.5h1.4"/>
<path d="M481.1 57.1h1.4M481.1 58.7h1.4M492.4 48.9h1.8M492.4 50.6h1.8M492.4 52.2h1.8M492.4 53.8h1.8M492.4 55.5h1.8M492.4 57.1h1.8M492.4 58.7h1.8M499.3 48.9h51.5M499.3 50.6h51.5M499.3 52.2h51.5"/>
<path d="M499.3 53.8h51.5M499.3 55.5h51.5M499.3 57.1h51.5M499.3 58.7h51.5M443.4 60.4h5M443.4 62h5M443.4 63.6h1.6M443.4 65.3h5M443.4 66.9h50.8M443.4 68.6h50.8M443.4 70.2h50.8M443.4 71.8h50.8"/>
<path d="M443.4 73.5h50.8M443.4 75.1h50.8M443.4 76.7h50.8M443.4 78.4h50.8M481.1 60.4h1.4M481.1 62h1.4M481.1 65.3h1.4M492.4 60.4h1.8M492.4 62h1.8M492.4 65.3h1.8M499.3 60.4h51.5M499.3 62h51.5"/>
<path d="M499.3 63.6h51.5M499.3 65.3h51.5M499.3 66.9h51.5M499.3 68.6h51.5M499.3 70.2h51.5M499.3 71.8h51.5M499.3 73.5h51.5M499.3 75.1h51.5M499.3 76.7h51.5M499.3 78.4h51.5M443.4 80h50.8M443.4 81.6h50.8"/>
<path d="M443.4 83.3h50.8M443.4 84.9h50.8M443.4 86.5h50.8M443.4 88.2h50.8M443.4 89.8h50.8M443.4 91.5h50.8M443.4 93.1h50.8M443.4 94.8h50.8M443.4 96.4h50.8M443.4 98h50.8M443.4 99.7h50.8M499.3 80h51.5"/>
<path d="M499.3 81.6h51.5M499.3 83.3h51.5M499.3 84.9h51.5M499.3 86.5h51.5M499.3 88.2h51.5M499.3 89.8h51.5M499.3 91.5h51.5M499.3 93.1h51.5M499.3 94.8h51.5M499.3 96.4h51.5M499.3 98h51.5M499.3 99.7h51.5"/>
<path d="M443.4 101.3h50.8M443.4 102.9h50.8M443.4 104.5h50.8M443.4 106.2h50.8M443.4 107.8h50.8M443.4 109.4h50.8M443.4 111.1h50.8M443.4 112.7h50.8M443.4 114.4h50.8M443.4 116h50.8M443.4 117.7h50.8M443.4 119.3h50.8"/>
<path d="M499.3 101.3h51.5M499.3 102.9h51.5M499.3 104.5h51.5M499.3 106.2h51.5M499.3 107.8h51.5M499.3 109.4h51.5M499.3 111.1h51.5M499.3 112.7h51.5M499.3 114.4h51.5M499.3 116h51.5M499.3 117.7h51.5M499.3 119.3h51.5"/>
<path d="M443.4 120.9h50.8M443.4 122.6h50.8M443.4 124.2h50.8M443.4 125.8h50.8M443.4 127.5h50.8M443.4 129.1h50.8M443.4 130.7h50.8M443.4 132.4h50.8M443.4 134h50.8M443.4 135.7h50.8M443.4 137.3h50.8M443.4 138.9h50.8"/>
<path d="M499.3 120.9h51.5M499.3 122.6h51.5M499.3 124.2h51.5M499.3 125.8h51.5M499.3 127.5h51.5M499.3 129.1h51.5M499.3 130.7h51.5M499.3 132.4h51.5M499.3 134h51.5M499.3 135.7h51.5M499.3 137.3h51.5M499.3 138.9h51.5"/>
<path d="M443.4 140.6h50.8M443.4 142.2h50.8M443.4 143.8h50.8M443.4 145.5h50.8M443.4 147.1h50.8M443.4 148.7h50.8M443.4 150.4h50.8M443.4 152h50.8M443.4 153.6h50.8M443.4 155.3h50.8M443.4 156.9h50.8M443.4 158.6h50.8"/>
<path d="M499.3 140.6h51.5M499.3 142.2h51.5M499.3 143.8h51.5M499.3 145.5h51.5M499.3 147.1h51.5M499.3 148.7h51.5M499.3 150.4h51.5M499.3 152h51.5M499.3 153.6h51.5M499.3 155.3h51.5M499.3 156.9h51.5M499.3 158.6h51.5"/>
<path d="M443.4 160.2h50.8M443.4 161.8h50.8M443.4 163.5h50.8M443.4 165.1h50.8M443.4 166.7h50.8M443.4 168.4h50.8M443.4 170h50.8M443.4 171.6h50.8M443.4 173.3h50.8M499.3 160.2h51.5M499.3 161.8h51.5M499.3 163.5h51.5"/>
<path d="M499.3 165.1h51.5M499.3 166.7h51.5M499.3 168.4h51.5M499.3 170h51.5M499.3 171.6h51.5M499.3 173.3h51.5M94.9 249.1v22M95.2 258.6h18.5M95.2 257h18.5M95.2 255.4h18.5M95.2 253.7h18.5M95.2 252.1h18.5"/>
<path d="M96.5 250.9v1.2M98.2 250.9v1.2M99.8 250.9v1.2M101.5 250.9v1.2M103.1 250.9v1.2M104.7 250.9v1.2M107.3 250.9v1.2M108 250.9v1.2M109.6 250.9v1.2M111.3 250.9v1.2M112.9 250.9v1.2M114.5 249.1v22"/>
<path d="M116.2 249.1v22M117.8 249.1v22M119.5 249.1v22M121.1 249.1v22M122.7 249.1v22M124.2 249.1v22M125.8 249.1v22M127.5 249.1v22M129.1 249.1v22M130.8 249.1v22M132.4 249.1v22M134.1 249.1v22"/>
<path d="M135.7 249.1v22M137.3 249.1v22M139 249.1v22M140.6 249.1v22M142.2 249.1v22M143.9 249.1v22M145.5 249.1v22M147.1 249.1v22M148.8 249.1v22M150.4 249.1v22M152 249.1v22M153.7 249.1v22"/>
<path d="M155.3 249.1v22M157 249.1v22M158.6 249.1v22M160.2 249.1v22M161.9 249.1v22M163.5 249.1v22M165.1 249.1v22M166.8 249.1v22M168.4 249.1v22M170 249.1v22M171.7 249.1v22M173.3 249.1v22"/>
<path d="M174.9 249.1v22M176.6 249.1v22M178.2 249.1v22M179.9 249.1v22M181.5 249.1v22M183.1 249.1v22M184.8 249.1v22M186.4 249.1v22M188 249.1v22M189.7 249.1v22M191.3 249.1v22M192.9 249.1v22"/>
<path d="M194.6 249.1v22M196.2 249.1v22M197.9 249.1v22M199.5 249.1v22M201.1 249.1v22M202.8 249.1v22M204.4 249.1v22M206 249.1v22M207.7 249.1v22M209.3 249.1v22M210.9 249.1v22M212.6 249.1v22"/>
<path d="M214.2 249.1v22M215.8 249.1v22M217.5 249.1v22M219.1 249.1v22M220.8 249.1v22M290.7 249.1v22M292.3 249.1v22M294 249.1v22M295.6 249.1v22M297.3 249.1v22M298.9 249.1v22M300.5 249.1v22"/>
<path d="M302.2 249.1v22M303.8 249.1v22M305.4 249.1v22M307.1 249.1v22M308.7 249.1v22M310.3 249.1v22M312 249.1v22M313.6 249.1v22M315.2 249.1v22M316.9 249.1v22M318.5 249.1v22M320.2 249.1v22"/>
<path d="M321.8 249.1v22M323.4 249.1v22M325.1 249.1v22M326.7 249.1v22M328.3 249.1v22M330 249.1v22M331.6 249.1v22M333.2 249.1v22M334.9 249.1v22M336.5 249.1v22M338.1 249.1v22M339.8 249.1v22"/>
<path d="M341.4 249.1v22M343.1 249.1v22M344.7 249.1v22M346.3 249.1v22M348 249.1v22M349.6 249.1v22M351.2 249.1v22M352.9 249.1v22M354.5 249.1v22M356.1 249.1v22M357.8 249.1v22M359.4 249.1v22"/>
<path d="M361 249.1v22M362.7 249.1v22M364.3 249.1v22M366 249.1v22M367.6 249.1v22M369.3 249.1v22M370.9 249.1v22M372.5 249.1v22M374.1 249.1v22M375.8 249.1v22M377.4 249.1v22M379 249.1v22"/>
<path d="M380.7 249.1v22M382.3 249.1v22M383.9 249.1v22M385.6 249.1v22M387.3 249.1v22M388.7 249.1v22M390.4 249.1v22M392 249.1v22M393.6 249.1v22M395.3 249.1v22M396.9 249.1v22M398.6 249.1v22"/>
<path d="M400.2 249.1v22M401.8 249.1v22M403.5 249.1v22M405.1 249.1v22M406.7 249.1v22M408.4 249.1v22M410 249.1v22M411.6 249.1v22M413.3 249.1v22M414.9 249.1v22M416.5 249.1v22M94.9 266.8h18.8"/>
<path d="M94.9 265.1h18.8M94.9 263.5h18.8M94.9 268.4h18.8M95.2 261.9h18.5M95.2 260.3h18.5M96.5 269.1v2M98.2 269.9v1.2M99.8 269.1v2M101.5 269.1v2M103.1 269.1v2M104.7 269.1v2M106.4 269.1v2"/>
<path d="M108 269.1v2M109.6 269.1v2M111.3 269.1v2M112.9 269.1v2"/>
</g>
<!-- layer: A-ELEV-PATT -->
<g fill="none" stroke="#000" stroke-width=".27">
<path d="M95 273.5v82.2M98.3 273.5v82.2M101.6 273.5v82.2M104.8 273.5v82.2M108.1 273.5v82.2M111.4 273.5v82.2M114.7 273.5v82.2M117.9 273.5v82.2M121.2 273.5v82.2M124.5 273.5v82.2M127.7 273.5v82.2M131 273.5v82.2"/>
<path d="M134.3 273.5v82.2M137.6 273.5v82.2M140.9 273.5v82.2M144.1 273.5v82.2M147.4 273.5v82.2M150.7 273.5v82.2M154 273.5v82.2M157.2 273.5v82.2M160.5 273.5v82.2M163.8 273.5v82.2M167 273.5v82.2M170.3 273.5v82.2"/>
<path d="M173.6 273.5v82.2M176.9 273.5v82.2M180.1 273.5v82.2M183.4 273.5v82.2M186.7 273.5v82.2M189.9 273.5v82.2M193.2 273.5v82.2M196.5 273.5v82.2M199.8 273.5v82.2M203 273.5v82.2M206.3 273.5v82.2M209.6 273.5v82.2"/>
<path d="M212.8 273.5v82.2M216.1 273.5v82.2M219.4 273.5v82.2M292.1 273.5v82.2M295.3 273.5v82.2M298.6 273.5v82.2M301.9 273.5v82.2M305.2 273.5v82.2M308.4 273.5v82.2M311.7 273.5v82.2M315 273.5v82.2M318.2 273.5v82.2"/>
<path d="M321.5 273.5v82.2M324.8 273.5v82.2M328.1 273.5v82.2M331.3 273.5v82.2M334.6 273.5v82.2M337.9 273.5v82.2M341.2 273.5v82.2M344.4 273.5v82.2M347.7 273.5v82.2M351 273.5v82.2M354.2 273.5v82.2M357.5 273.5v82.2"/>
<path d="M360.8 273.5v82.2M364.1 273.5v82.2M367.4 273.5v82.2M370.6 273.5v82.2M373.9 273.5v82.2M377.1 273.5v82.2M380.4 273.5v82.2M383.7 273.5v82.2M387 273.5v82.2M390.3 273.5v82.2M393.5 273.5v82.2M396.8 273.5v82.2"/>
<path d="M400.1 273.5v82.2M403.3 273.5v82.2M406.6 273.5v82.2M409.9 273.5v82.2M413.2 273.5v82.2M416.4 273.5v82.2M93.2 315.2h129.2M289.1 315.2h129.2"/>
</g>
<!-- layer: 0 -->
<g fill="none" stroke="#0f0" stroke-width=".27">
<path d="M115 50h70.8M180.2 51.8v21.6M184.9 51.8v108.8M426.7 46.1h13.6M427.6 47.9v125.7M433.4 48.1h6.9M434.2 42.6v1.7M434.2 46.1v2M434.2 49.9v15M170.3 75.2h10.8M180.2 76.9v83.7M433.4 66.7h6.9"/>
<path d="M434.2 68.4v105.2M172 162.3h13.8M426.7 175.3h13.6M440.8 175.8v13.1M441.1 175.8v7.3M496.8 175.8v7.3M553 175.8v13.1M442.5 188h108.8M442.9 182.2h52.1M498.5 182.2h52.8M269.4 246.5h19.2M270.2 248.3v105.6"/>
<path d="M279 248.3v23.4M278.1 273.5h10.5M279 275.2v78.7M269.4 355.7h19.2"/>
</g>
<g fill="#0f0" stroke="#0f0" stroke-width=".27">
<path d="M551.3 187.7l1.7 .3-1.7 .3z"/>
<path d="M440.8 188l1.7-.3v.6z"/>
<path d="M495 181.9l1.8 .3-1.8 .3z"/>
<path d="M441.1 182.2l1.8-.3v.6z"/>
<path d="M551.3 181.9l1.7 .3-1.7 .3z"/>
<path d="M496.8 182.2l1.7-.3v.6z"/>
<path d="M427.6 46.1l.3 1.8h-.6z"/>
<path d="M427.3 173.6h.6l-.3 1.7z"/>
<path d="M433.9 44.3h.6l-.3 1.8z"/>
<path d="M434.2 48.1l.3 1.8h-.6z"/>
<path d="M433.9 64.9h.6l-.3 1.8z"/>
<path d="M434.2 66.7l.3 1.7h-.6z"/>
<path d="M433.9 173.6h.6l-.3 1.7z"/>
<path d="M270.2 246.5l.3 1.8h-.6z"/>
<path d="M269.9 353.9h.6l-.3 1.8z"/>
<path d="M279 246.5l.3 1.8h-.6z"/>
<path d="M278.7 271.7h.6l-.3 1.8z"/>
<path d="M279 273.5l.3 1.7h-.6z"/>
<path d="M278.7 353.9h.6l-.3 1.8z"/>
<path d="M184.6 160.6h.6l-.3 1.7z"/>
<path d="M184.9 50l.3 1.8h-.6z"/>
<path d="M179.9 160.6h.6l-.3 1.7z"/>
<path d="M180.2 75.2l.3 1.7h-.6z"/>
<path d="M179.9 73.4h.6l-.3 1.8z"/>
<path d="M180.2 50l.3 1.8h-.6z"/>
</g>
<text font-size="9.4" fill="#0f0" x="557.1" y="398.2">A201</text>
<g font-size="3.5" fill="#0f0">
<text x="560.6" y="251.9">Proposta</text>
<text x="557.3" y="256.2">Ampliamento</text>
<text x="559.4" y="260.4">Villa Verde</text>
</g>
<g font-size="2.5" fill="#0f0">
<text x="433.5" y="50.3" transform="rotate(-90 433.5 50.3)">11,43</text>
<text x="433.5" y="61.2" transform="rotate(-90 433.5 61.2)">105,36</text>
<text x="179.4" y="66.4" transform="rotate(-90 179.4 66.4)">142,87</text>
<text x="184.1" y="109.9" transform="rotate(-90 184.1 109.9)">637,79</text>
<text x="426.8" y="114.5" transform="rotate(-90 426.8 114.5)">733,79</text>
<text x="179.4" y="122.5" transform="rotate(-90 179.4 122.5)">494,92</text>
<text x="433.8" y="123" transform="rotate(-90 433.8 123)">617</text>
<text x="465.2" y="181.4">316,22</text>
<text x="521.2" y="181.4">319,34</text>
<text x="493.3" y="187.3">637,51</text>
<text x="278.2" y="263.8" transform="rotate(-90 278.2 263.8)">153,04</text>
<text x="269.4" y="304.9" transform="rotate(-90 269.4 304.9)">619,77</text>
<text x="278.2" y="318.3" transform="rotate(-90 278.2 318.3)">466,73</text>
</g>
<g font-size="1.7" fill="#0f0">
<text x="36.4" y="7.3">1</text>
<text x="74.9" y="7.3">2</text>
<text x="110.1" y="7.3">3</text>
<text x="145.3" y="7.3">4</text>
<text x="180.5" y="7.3">5</text>
<text x="215.7" y="7.3">6</text>
<text x="250.9" y="7.3">7</text>
<text x="286.2" y="7.3">8</text>
<text x="321.4" y="7.3">9</text>
<text x="356.1" y="7.3">10</text>
<text x="391.3" y="7.3">11</text>
<text x="426.5" y="7.3">12</text>
<text x="461.8" y="7.3">13</text>
<text x="497" y="7.3">14</text>
<text x="532.2" y="7.3">15</text>
<text x="566.6" y="7.3">16</text>
<text x="16.4" y="32.7">A</text>
<text x="586.8" y="34.3">A</text>
<text x="16.4" y="78.5">B</text>
<text x="586.8" y="78.5">B</text>
<text x="16.3" y="113.7">C</text>
<text x="586.8" y="113.7">C</text>
<text x="16.3" y="148.9">D</text>
<text x="586.8" y="148.9">D</text>
<text x="16.4" y="184.2">E</text>
<text x="586.8" y="184.2">E</text>
<text x="16.4" y="219.4">F</text>
<text x="586.9" y="219.4">F</text>
<text x="551.4" y="231.4">POLITECNICO DI MILANO</text>
<text x="551.4" y="233.5">SCUOLA DEL DESIGN</text>
<text x="551.4" y="235.6">C.L. DESIGN DEGLI INTERNI</text>
<text x="551.5" y="238.3">PROGETTO:</text>
<text x="16.2" y="254.6">G</text>
<text x="586.7" y="254.6">G</text>
<text x="14.5" y="274.2" transform="rotate(-90 14.5 274.2)">| PLOTTED ON: 10/04/2017 18:59:26 | BY USER: SIMONECHO</text>
<text x="551.5" y="273.5">CORSO:</text>
<text x="558.7" y="277">STRUMENTI E METODI</text>
<text x="561.4" y="279.1">DEL PROGETTO</text>
<text x="551.5" y="285.3">DOCENTE:</text>
<text x="16.3" y="289.8">H</text>
<text x="560.4" y="289.8">MARCO FERRARA</text>
<text x="586.8" y="289.8">H</text>
<text x="551.5" y="297">STUDENTI:</text>
<text x="561.2" y="299.4">Simone Di Mauro</text>
<text x="561.5" y="301.6">Arianna Perrone</text>
<text x="561.8" y="303.7">Andrea Mondini</text>
<text x="551.5" y="308.8">OGGETTO:</text>
<text x="564.5" y="313.1">Prospetti</text>
<text x="551.5" y="320.5">NOTE:</text>
<text x="16.5" y="325">J</text>
<text x="568.1" y="325">-</text>
<text x="587" y="325">J</text>
<text x="551.5" y="332.2">NOME FILE:</text>
<text x="552" y="336.6">Ampliamento prospetti Villa Verde.dwg</text>
<text x="551.4" y="344.4">VERS</text>
<text x="579.3" y="344.4">DATA</text>
<text x="16.4" y="360.2">K</text>
<text x="586.8" y="360.2">K</text>
<text x="551.5" y="376.1">A</text>
<text x="575.2" y="376.1">2017.04.11</text>
<text x="551.5" y="379.3">TAVOLA NO.:</text>
<text x="577" y="379.3">1 DI</text>
<text x="582" y="379.3">999</text>
<text x="16.5" y="395.4">L</text>
<text x="586.9" y="395.4">L</text>
<text x="14.5" y="412.6" transform="rotate(-90 14.5 412.6)">DIRECTORY: C:\USERS\UTENTE\DESKTOP\POLI\POLI 2 SEM\STRUMENTI E METODI DEL PROGETTO\FASE 1\VV-D-_2\LAYOUT PROVA 1 50 - SOLO UN PIANO.DWG</text>
<text x="551.4" y="411.3">REV:</text>
<text x="551.5" y="409.3">DATA:</text>
<text x="558.5" y="411.3">A</text>
<text x="558.5" y="409.2">2017/04/03</text>
<text x="569.1" y="409.2">SCALA:</text>
<text x="569.1" y="411.3">FORMATO:</text>
<text x="579.4" y="409.2">1:50</text>
<text x="580.6" y="411.3">A2</text>
<text x="35" y="414.8">1</text>
<text x="74.9" y="414.8">2</text>
<text x="110.1" y="414.8">3</text>
<text x="145.3" y="414.8">4</text>
<text x="180.5" y="414.8">5</text>
<text x="215.7" y="414.8">6</text>
<text x="250.9" y="414.8">7</text>
<text x="286.2" y="414.8">8</text>
<text x="321.4" y="414.8">9</text>
<text x="356.1" y="414.8">10</text>
<text x="391.3" y="414.8">11</text>
<text x="426.5" y="414.8">12</text>
<text x="461.8" y="414.8">13</text>
<text x="497" y="414.8">14</text>
<text x="532.2" y="414.8">15</text>
<text x="551.2" y="414.2">0</text>
<text x="558.2" y="414.2">0.5m</text>
<text x="568.7" y="414.2">1.25m</text>
<text x="581.7" y="414.2">2.5m</text>
</g>
</svg>
